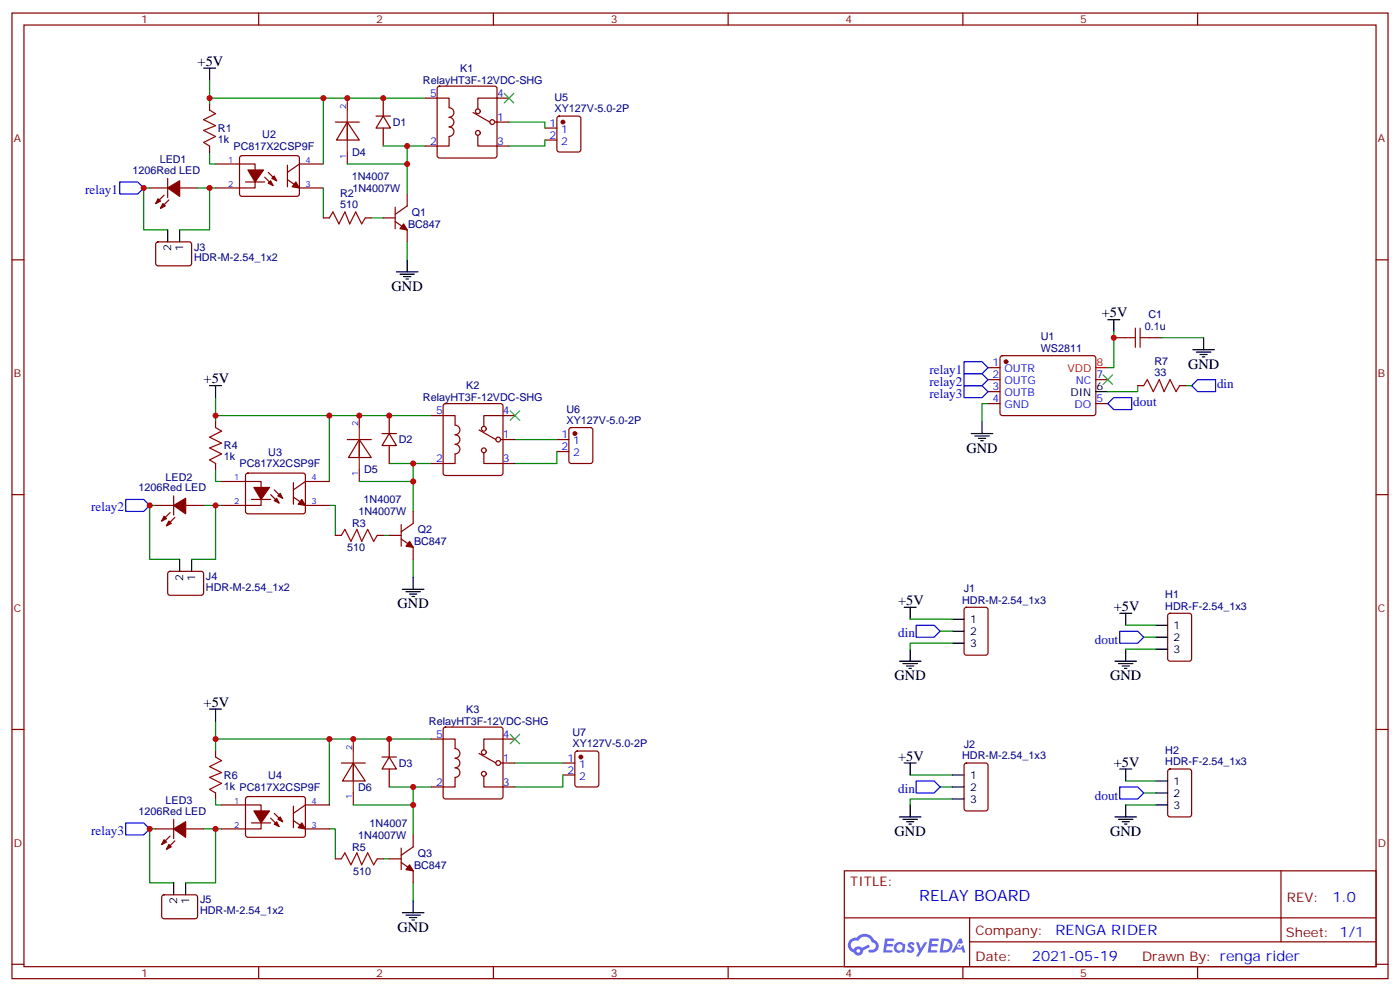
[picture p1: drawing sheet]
<svg xmlns="http://www.w3.org/2000/svg" width="412mm" height="292mm" viewBox="0 0 412 292" stroke-linecap="round" stroke-linejoin="round" font-family="sans-serif">
<g fill="none" stroke="#870000" stroke-width=".35">
<path d="M3.5 3.8h405.4v284.4h-405.4zM7.1 7.4h398.2v277.3h-398.2zM76.2 3.8v3.6M145.3 3.8v3.6M214.5 3.8v3.6M283.6 3.8v3.6M352.8 3.8v3.6M3.5 76.5h3.6M405.3 76.5h3.6M3.5 145.7h3.6M405.3 145.7h3.6M3.5 214.8h3.6"/>
<path d="M405.3 214.8h3.6M248.7 256.4h156.6v28.3h-156.6zM377.3 256.5v20.8M248.7 270.3h156.5M285.6 277.3h119.6M285.6 270.3v14.1M3.5 284h3.6M76.2 284.7v3.5M145.3 284.7v3.5M214.5 284.7v3.5M283.6 284.7v3.5M352.8 284.7v3.5"/>
<path d="M405.3 284h3.6"/>
</g>
<g fill="#5487ff">
<path d="M267.7 277.6a1.22 1.22 0 0 1 1.7 .3l-.4 .6a.47 .47 0 0 0-.3-.5 .47 .47 0 0 0-.5 .2l.1 .3a1.14 1.14 0 0 1 .8 1.7 1.14 1.14 0 0 1-1.9 0l-.2-.2 .5-.5 .7 .4a.29 .29 0 0 0 .3-.3 .29 .29 0 0 0-.2-.3 1.04 1.04 0 0 1-.6-1.7z"/>
<path d="M260.7 276.4h2.4l.3 .1-.2 .5-1.8 .1-.1 .9h1.5l.3 .3-.3 .4h-1.6l-.2 1.1h1.7l.2 .4-.2 .3h-2.6z"/>
<path d="M273.8 276.4h2.4l.3 .1-.1 .5-1.8 .1-.2 .9h1.6l.3 .3-.4 .4h-1.6l-.1 1.1h1.7l.2 .4-.2 .3h-2.6z"/>
<path d="M282.6 276.4h.7l.3 1.2-.6 .3a.69 .69 0 0 0-1 .3 .69 .69 0 0 0 .4 1 .69 .69 0 0 0 .9-.6l.5-.3 .6 2.2h-.8l-.2-.9h-1.8l-.5 .9h-.8z"/>
<path d="M269.8 277.4h.8l.6 1.9 1.1-1.9h.9l-2.6 4.2h-.8l.9-1.5z"/>
<path d="M277.4 276.4l-.6 4.1h1.3a2.11 2.11 0 0 0 2.5-2.1 2.11 2.11 0 0 0-2.5-2zM278.1 277.1a1.39 1.39 0 0 1 1.7 1.4 1.39 1.39 0 0 1-1.8 1.3h-.3z"/>
<path d="M263.7 278a1.54 1.54 0 0 0-.1 2.1 1.54 1.54 0 0 0 2.2 .2l.6 .2 .3-2.3-.2-.2-.4-.1a1.49 1.49 0 0 0-2.4 .1zM264 279a.94 .94 0 0 1 1.8 0 .94 .94 0 0 1-1.8 0z"/>
<path d="M250.4 276.7a2.18 2.18 0 0 0 1.1 3.8 1.44 1.44 0 0 0 1.6 .9 1.44 1.44 0 0 0 1.2-1.5l2-1-.5-.7-1.9 .9a1.47 1.47 0 0 0-2.4 .5 1.39 1.39 0 0 1-.7-2 1.39 1.39 0 0 1 2-.5 2.12 2.12 0 0 1 2.2-1.3 2.12 2.12 0 0 1 1.9 1.7 1.14 1.14 0 0 1 1.1 1.4 1.14 1.14 0 0 1-1.7 .8 .43 .43 0 0 0-.5 .3 .43 .43 0 0 0 .4 .5 1.98 1.98 0 0 0 2.5-1.2 1.98 1.98 0 0 0-1.2-2.5 3.1 3.1 0 0 0-5.3-.7l-.9 .1zM252.3 280a.55 .55 0 0 1 1.1 0 .55 .55 0 0 1-1.1 0z"/>
<circle cx="282.6" cy="278.5" r=".26"/>
</g>
<g fill="none" stroke="#870000" stroke-width=".35">
<path d="M61.7 30.7v1.7M98.8 35.9h7M102.3 35.9l3.5 5.3h-6.7l3.2-5.3v.4M102.3 28.9v3.5M110.8 34.2h4.2M112.9 34.2l2.1 3.5h-4.2zM112.9 28.9v5.3M112.9 37.7v5.3M125.2 28.9h7.1v2.8a1.41 1.41 0 0 1 1.4 1.4 1.41 1.41 0 0 1-1.4 1.4 1.41 1.41 0 0 1 1.4 1.4 1.41 1.41 0 0 1-1.4 1.5 1.41 1.41 0 0 1 1.4 1.4 1.41 1.41 0 0 1-1.4 1.4v2.8h-7.1M129 25.6l.5-.2h16.2l.5 .2 .2 .5v19.7l-.2 .5-.5 .2h-16.2l-.5-.2-.2-.5v-19.7zM139.3 33.1l5 2.8M140.8 39.8v3.2h9.1"/>
<path d="M145.7 35.9h4.2M149.9 28.9h-9.1v3.2M160.5 37.7h3.5M164.3 34.4l.4-.2h5.7l.6 .4 .1 9.5-.5 .6-5.9 .1-.6-.5-.1-9.4zM44.1 55.4h5.3M48.3 57.5l-2.4 2.4M49.4 52.5v5.7M49.7 58.9l-2.4 2.4M52.9 55.4h5.3M61.7 43v1.8M63.5 48.3h11.6v7.1h-11.6M70.8 46l.5-.2 16.5 .1 .4 .6-.1 10.9-.6 .4h-16.5l-.4-.7v-10.6z"/>
<path d="M72.3 53.6h5.7M78 52.2l2.4 2.4M79 50.8l2.5 2.4M84.7 52.9l3.5 2.5h7M84.7 48.6v6.4M95.2 48.3h-7l-3.5 2.5M102.3 44.8v3.5M119.9 57.1v3.5l-3.5 2.5M160.5 41.2h3.5M46.1 71.4l.5-.2 9.4 .1 .4 .6v6l-.7 .4-9.4-.1-.4-.6v-5.7zM95.2 64.2h1.8M107.6 64.2h1.8"/>
<path d="M112.9 64.2h3.5M116.4 65.2l3.5 2.5v3.5M116.4 61v6.3M328.1 99.4h3.5M338.7 99.4h3.5M130.8 119.1l.4-.2h16.3l.5 .2 .2 .5v19.7l-.3 .5-.4 .2h-16.3l-.5-.2-.2-.5v-19.7zM291 108.3h3.6M291 111.8h3.6M291 115.3h3.6M291 118.9h3.6M294.8 104.9l.5-.2 27.1 .1 .4 .6-.1 16.5-.6 .5-27.1-.1-.4-.6v-16.3zM322.8 111.8h3.5"/>
<path d="M322.8 118.9h3.5M335.1 113.6h1.8M347.5 113.6h1.7M63.5 124.1v1.8M63.5 136.5v1.8M72.6 139.5l.4-.2 16.5 .1 .5 .6-.1 10.9-.6 .4-16.5-.1-.5-.6v-10.6zM102.3 129.4h7.1M105.8 129.4l3.6 5.3h-6.7l3.1-5.3v.4M105.8 122.4v3.5M105.8 138.3v3.5M112.5 127.7h4.3M114.7 127.7l2.1 3.5h-4.3z"/>
<path d="M114.7 122.4v5.3M114.7 131.2v5.3M127 122.4h7.1v2.8a1.41 1.41 0 0 1 1.4 1.4 1.41 1.41 0 0 1-1.4 1.4 1.41 1.41 0 0 1 1.4 1.4 1.41 1.41 0 0 1-1.4 1.4 1.41 1.41 0 0 1 1.4 1.5 1.41 1.41 0 0 1-1.4 1.4v2.8h-7.1M141.1 126.6l4.9 2.8M142.5 133.3v3.2h9.2M147.5 129.4h4.2M151.7 122.4h-9.2v3.2M164 129.4h3.6M164 133h3.6M167.8 126.1l.5-.2h5.6l.7 .4v9.5l-.4 .6-5.9 .1-.7-.5v-9.4zM45.9 148.8h5.3M50.1 151l-2.5 2.4"/>
<path d="M51.2 146v5.7M51.5 152.4l-2.5 2.4M54.7 148.8h5.3M65.3 141.8h11.6v7h-11.6M74.1 147.1h5.6M79.7 145.7l2.5 2.4M80.8 144.3l2.5 2.4M86.4 146.4l3.6 2.4h7M86.4 142.1v6.4M97 141.8h-7l-3.6 2.5M98.8 157.7h1.7M111.1 157.7h1.8"/>
<path d="M114.7 157.7h3.5M118.2 158.7l3.5 2.5v3.5M118.2 154.5v6.3M121.7 150.6v3.5l-3.5 2.5M49.6 168.4l.5-.2 9.4 .1 .5 .6-.1 6-.6 .4-9.5-.1-.4-.6v-5.7zM284.2 179l.5-.2h5.6l.7 .5v12.9l-.4 .7h-5.9l-.7-.4v-13zM344.2 180.8l.5-.2h5.6l.7 .4v13l-.4 .6-5.9 .1-.7-.5v-12.9zM104.1 217.6v3.6M114.7 217.6v5.3M127 217.6h7.1v2.9a1.41 1.41 0 0 1 1.4 1.4 1.41 1.41 0 0 1-1.4 1.4 1.41 1.41 0 0 1 1.4 1.4 1.41 1.41 0 0 1-1.4 1.4 1.41 1.41 0 0 1 1.4 1.4 1.41 1.41 0 0 1-1.4 1.4v2.8h-7.1M130.8 214.3l.4-.2h16.3l.5 .2 .2 .5v19.8l-.3 .5-.4 .2h-16.3l-.5-.3-.2-.4v-19.8zM151.7 217.6h-9.2v3.2"/>
<path d="M63.5 221.2v1.7M63.5 233.5v1.8M65.3 237h11.6v7.1h-11.6M72.6 234.8l.4-.2h16.5l.5 .7-.1 10.8-.6 .5-16.5-.1-.5-.6v-10.6zM80.8 239.5l2.5 2.5M86.4 237.4v6.3M97 237h-7l-3.6 2.5M100.5 224.7h7.1M104.1 224.7l3.5 5.3h-6.7l3.2-5.3v.3M104.1 233.5v3.5M112.5 222.9h4.3M114.7 222.9l2.1 3.5h-4.3z"/>
<path d="M114.7 226.4v5.3M141.1 221.9l4.9 2.8M142.5 228.6v3.1h9.2M147.5 224.7h4.2M165.8 224.7h3.5M165.8 228.2h3.5M169.6 221.4l.4-.2h5.7l.6 .4 .1 9.4-.5 .7h-5.9l-.6-.4-.1-9.4zM284.2 224.9l.5-.2h5.6l.7 .4v13l-.4 .6-5.9 .1-.7-.5v-12.9zM344.2 226.7l.5-.3h5.6l.7 .5v13l-.4 .6-5.9 .1-.7-.5v-12.9zM45.9 244.1h5.3M50.1 246.2l-2.5 2.5M51.2 241.3v5.6"/>
<path d="M51.5 247.6l-2.5 2.5M54.7 244.1h5.3M74.1 242.3h5.6M79.7 240.9l2.5 2.5M86.4 241.6l3.6 2.5h7M98.8 252.9h1.7M111.1 252.9h1.8M114.7 252.9h3.5M118.2 254l3.5 2.4v3.6M118.2 249.7v6.4M121.7 245.9v3.5l-3.5 2.4M47.9 263.7l.4-.2h9.5l.4 .7-.1 5.9-.6 .4h-9.4l-.5-.7v-5.6z"/>
<circle cx="140.8" cy="39.1" r=".71"/>
<circle cx="140.8" cy="32.8" r=".71"/>
<circle cx="145" cy="35.9" r=".71"/>
<circle cx="142.5" cy="126.3" r=".71"/>
<circle cx="142.5" cy="132.6" r=".71"/>
<circle cx="146.8" cy="129.4" r=".71"/>
<circle cx="142.5" cy="227.9" r=".71"/>
<circle cx="142.5" cy="221.5" r=".71"/>
<circle cx="146.8" cy="224.7" r=".71"/>
</g>
<g fill="#870000" stroke="#870000" stroke-width=".35">
<path d="M87.1 53.6l1.1 1.8-2.1-.4z"/>
<path d="M79 53.9l.7-.7 .7 1.4z"/>
<path d="M80.1 52.5l.7-.7 .7 1.4z"/>
<path d="M73 50.1h4.6l-2.5 3.5z"/>
<path d="M46.6 58.5l.7 .7-1.4 .7z"/>
<path d="M48 59.9l.7 .7-1.4 .7z"/>
<path d="M49.4 55.4l3.5-2.2v4.6z"/>
<path d="M118.9 65.9l1 1.8-2.1-.4z"/>
<path d="M120.6 159.4l1.1 1.8-2.1-.4z"/>
<path d="M48.3 152l.7 .7-1.4 .7z"/>
<path d="M49.7 153.4l.7 .7-1.4 .7z"/>
<path d="M51.2 148.8l3.5-2.1v4.6z"/>
<path d="M88.9 147.1l1.1 1.7-2.2-.3z"/>
<path d="M80.8 147.4l.7-.7 .7 1.4z"/>
<path d="M81.8 146l.7-.7 .8 1.4z"/>
<path d="M74.8 143.5h4.6l-2.5 3.6z"/>
<path d="M120.6 254.7l1.1 1.7-2.1-.3z"/>
<path d="M48.3 247.3l.7 .7-1.4 .7z"/>
<path d="M49.7 248.7l.7 .7-1.4 .7z"/>
<path d="M51.2 244.1l3.5-2.1v4.6z"/>
<path d="M88.9 242.3l1.1 1.8-2.2-.4z"/>
<path d="M80.8 242.7l.7-.7 .7 1.4z"/>
<path d="M81.8 241.3l.7-.7 .8 1.4z"/>
<path d="M74.8 238.8h4.6l-2.5 3.5z"/>
<circle cx="296.3" cy="106.5" r=".53"/>
<circle cx="165.8" cy="35.9" r=".53"/>
<circle cx="169.3" cy="127.7" r=".53"/>
<circle cx="171.1" cy="222.9" r=".53"/>
</g>
<g fill="none" stroke="#000" stroke-width=".35">
<path d="M60 20.1h3.5M61.7 20.1v3.5M102.3 35.9v5.3M49.4 67.7v3.5M52.9 67.7v3.5M119.9 76.5v3.5M116.8 80h6.3M117.8 80.8h4.3M118.9 81.5h2.1M119.6 82.2h.7M326.3 94.2h3.5M328.1 94.2v3.5"/>
<path d="M354.5 99.4v3.6M61.7 113.6h3.6M63.5 113.6v3.5M322.8 115.3h3.5M351.4 103h6.3M352.4 103.7h4.3M353.5 104.4h2.1M354.2 105.1h.7M105.8 129.4v5.3M286.1 127.7h6.4M287.2 128.4h4.2M288.2 129.1h2.1"/>
<path d="M288.9 129.8h.7M289.3 124.1v3.6M52.9 164.7v3.5M56.4 164.7v3.5M118.5 173.5h6.4M119.6 174.2h4.2M120.6 174.9h2.2M121.4 175.6h.7M121.7 170v3.5M266.3 178.8h3.6M268.1 178.8v3.6M264.9 194.7h6.4"/>
<path d="M266 195.4h4.2M267.1 196.1h2.1M267.8 196.8h.7M268.1 191.2v3.5M280.5 189.4h3.5M280.5 182.4h3.5M280.5 185.9h3.5M328.4 194.7h6.4M329.5 195.4h4.2M329.8 180.6h3.6M330.6 196.1h2.1M331.3 196.8h.7"/>
<path d="M331.6 180.6v3.5M331.6 191.2v3.5M340.4 191.2h3.6M340.4 184.1h3.6M340.4 187.6h3.6M61.7 208.8h3.6M63.5 208.8v3.5M104.1 224.7v5.3M266.3 224.7h3.6M268.1 224.7v3.5M268.1 237v3.6M280.5 235.3h3.5"/>
<path d="M280.5 228.2h3.5M280.5 231.7h3.5M329.8 226.4h3.6M331.6 226.4v3.6M331.6 237v3.6M340.4 237h3.6M340.4 230h3.6M340.4 233.5h3.6M51.2 260v3.5M54.7 260v3.5M264.9 240.6h6.4M266 241.3h4.2"/>
<path d="M267.1 242h2.1M267.8 242.7h.7M328.4 240.6h6.4M329.5 241.3h4.2M330.6 242h2.1M331.3 242.7h.7M118.5 268.8h6.4M119.6 269.5h4.2M120.6 270.2h2.2M121.4 270.9h.7M121.7 265.3v3.5"/>
</g>
<path d="M322.8 108.3h3.5" fill="none" stroke="#f00" stroke-width=".35"/>
<g fill="none" stroke="#008700" stroke-width=".35">
<path d="M61.7 23.6v5.3M95.2 28.9h-33.5v1.8M125.2 28.9h-30v19.4M149.9 35.9h10.6v1.8M44.1 55.4h-1.8v12.3h7.1M58.2 55.4h5.3M61.7 44.8v3.5h1.8M61.7 55.4v12.3h-8.8M95.2 55.4v8.8M102.3 48.3h17.6M112.9 43h12.3M119.9 43v14.1"/>
<path d="M160.5 41.2v1.8h-10.6M109.4 64.2h3.5M119.9 71.2v5.3M328.1 97.7v10.6h-1.8M342.2 99.4h12.3M63.5 117.1v5.3M291 118.9h-1.7v5.2M335.1 113.6v1.7h-8.8M349.2 113.6h1.8M63.5 138.3v3.5h1.8M97 122.4h-33.5v1.7M114.7 136.5h12.3"/>
<path d="M121.7 136.5v14.1M127 122.4h-30v19.4M151.7 129.4h12.3M164 133v3.5h-12.3M45.9 148.8h-1.8v15.9h8.8M60 148.8h5.3M63.5 148.8v15.9h-7.1M97 148.8h1.8v8.9M105.8 141.8h15.9M112.9 157.7h1.8M121.7 164.7v5.3M268.1 182.4h12.4"/>
<path d="M276.9 185.9h3.6M280.5 189.4h-12.4v1.8M331.6 184.1h8.8M331.6 191.2h8.8M336.9 187.6h3.5M63.5 212.3v5.3M97 217.6h-33.5v3.6M127 217.6h-30v19.4M63.5 235.3v1.7h1.8M104.1 237h17.6M114.7 231.7h12.3M121.7 231.7v14.2"/>
<path d="M151.7 224.7h14.1M165.8 228.2v3.5h-14.1M268.1 228.2h12.4M276.9 231.7h3.6M280.5 235.3h-12.4v1.7M331.6 237h8.8M331.6 230h8.8M336.9 233.5h3.5M45.9 244.1h-1.8v15.9h7.1M60 244.1h5.3M63.5 244.1v15.9h-8.8M97 244.1h1.8v8.8"/>
<path d="M112.9 252.9h1.8M121.7 260v5.3"/>
</g>
<path d="M35.3 53.6h5.3l1.7 1.8-1.7 1.7h-5.3zM284 106.5h5.3l1.7 1.8-1.7 1.7h-5.3zM284 110h5.3l1.7 1.8-1.7 1.8h-5.3zM284 113.6h5.3l1.7 1.7-1.7 1.8h-5.3zM326.3 118.9l1.8-1.8h5.3v3.5h-5.3zM351 113.6l1.8-1.8h5.3v3.5h-5.3zM37 147.1h5.3l1.8 1.7-1.8 1.8h-5.3zM269.9 184.1h5.3l1.7 1.8-1.7 1.7h-5.3zM329.8 185.9h5.3l1.8 1.7-1.8 1.8h-5.3zM269.9 230h5.3l1.7 1.7-1.7 1.8h-5.3zM329.8 231.7h5.3l1.8 1.8-1.8 1.8h-5.3zM37 242.3h5.3l1.8 1.8-1.8 1.8h-5.3z" fill="none" stroke="#00f" stroke-width=".35"/>
<path d="M148.5 27.5l2.8 2.8M151.3 27.5l-2.8 2.8M324.9 110.4l2.8 2.8M327.7 110.4l-2.8 2.8M150.3 121l2.8 2.8M153.1 121l-2.8 2.8M150.3 216.2l2.8 2.8M153.1 216.2l-2.8 2.8" fill="none" stroke="#3c3" stroke-width=".35"/>
<path d="M61.7 32.4l1.8 1.1-3.5 1.7 3.5 1.8-3.5 1.4 3.5 1.8-3.5 1.7 1.7 1.1M97 64.2l1.1-1.8 1.7 3.5 1.8-3.5 1.4 3.5 1.8-3.5 1.7 3.5 1.1-1.7M331.6 99.4h2.8M334.4 96.6v5.7M335.8 99.4h2.9M335.8 96.6v5.7M336.9 113.6l1.1-1.8 1.7 3.5 1.8-3.5 1.4 3.5 1.8-3.5 1.7 3.5 1.1-1.7M63.5 125.9l1.8 1.1-3.6 1.7 3.6 1.8-3.6 1.4 3.6 1.8-3.6 1.7 1.8 1.1M100.5 157.7l1.1-1.8 1.8 3.5 1.7-3.5 1.4 3.5 1.8-3.5 1.8 3.5 1-1.7M63.5 222.9l1.8 1.1-3.6 1.7 3.6 1.8-3.6 1.4 3.6 1.8-3.6 1.7 1.8 1.1M100.5 252.9l1.1-1.8 1.8 3.6 1.7-3.6 1.4 3.6 1.8-3.6 1.8 3.6 1-1.8" fill="none" stroke="#a10000" stroke-width=".35"/>
<path d="M102.3 32.4v12.4M105.8 125.9v12.4M104.1 221.2v12.3" fill="none" stroke="#930" stroke-width=".35"/>
<g fill="#c00">
<circle cx="119.9" cy="43" r=".88"/>
<circle cx="112.9" cy="28.9" r=".88"/>
<circle cx="95.3" cy="28.9" r=".88"/>
<circle cx="61.7" cy="28.9" r=".88"/>
<circle cx="63.5" cy="122.4" r=".88"/>
<circle cx="97" cy="122.4" r=".88"/>
<circle cx="114.7" cy="122.4" r=".88"/>
<circle cx="121.7" cy="136.5" r=".88"/>
<circle cx="63.5" cy="217.6" r=".88"/>
<circle cx="97" cy="217.6" r=".88"/>
<circle cx="114.7" cy="217.6" r=".88"/>
<circle cx="121.7" cy="231.7" r=".88"/>
<circle cx="328.1" cy="99.4" r=".88"/>
<circle cx="102.3" cy="28.9" r=".88"/>
<circle cx="119.9" cy="48.3" r=".88"/>
<circle cx="105.8" cy="122.4" r=".88"/>
<circle cx="121.7" cy="141.8" r=".88"/>
<circle cx="104.1" cy="217.6" r=".88"/>
<circle cx="121.7" cy="237" r=".88"/>
<circle cx="44.1" cy="148.8" r=".88"/>
<circle cx="63.5" cy="148.8" r=".88"/>
<circle cx="44.1" cy="244.1" r=".88"/>
<circle cx="63.5" cy="244.1" r=".88"/>
<circle cx="42.3" cy="55.4" r=".88"/>
<circle cx="61.7" cy="55.4" r=".88"/>
</g>
<text font-size="4.6" fill="#00f" x="270.8" y="265.5">RELAY BOARD</text>
<g font-size="4.2">
<text x="58.2" y="19.4">+5V</text>
<text x="115.4" y="85.7">GND</text>
<text x="324.6" y="93.5">+5V</text>
<text x="60" y="112.9">+5V</text>
<text x="350" y="108.6">GND</text>
<text x="284.7" y="133.3">GND</text>
<text x="117.1" y="179.2">GND</text>
<text x="264.6" y="178.1">+5V</text>
<text x="328.1" y="179.9">+5V</text>
<text x="263.5" y="200.3">GND</text>
<text x="327" y="200.3">GND</text>
<text x="60" y="208.1">+5V</text>
<text x="264.6" y="224">+5V</text>
<text x="328.1" y="225.7">+5V</text>
<text x="263.5" y="246.2">GND</text>
<text x="327" y="246.2">GND</text>
<text x="117.1" y="274.4">GND</text>
</g>
<g font-size="4.2" fill="#00f">
<text x="392.5" y="265.7">1.0</text>
<text x="310.9" y="275.3">RENGA RIDER</text>
<text x="304" y="283.1">2021-05-19</text>
</g>
<g font-size="3.9" fill="#00f">
<text x="25.1" y="57.1">relay1</text>
<text x="273.8" y="110">relay1</text>
<text x="273.8" y="113.6">relay2</text>
<text x="273.8" y="117.1">relay3</text>
<text x="333.8" y="119.6">dout</text>
<text x="358.5" y="114.3">din</text>
<text x="26.8" y="150.6">relay2</text>
<text x="264.6" y="187.6">din</text>
<text x="322.5" y="189.7">dout</text>
<text x="264.6" y="233.5">din</text>
<text x="322.5" y="235.5">dout</text>
<text x="26.8" y="245.9">relay3</text>
</g>
<g font-size="3.9" fill="#800">
<text x="250.5" y="261">TITLE:</text>
<text x="379.1" y="265.7">REV:</text>
<text x="287.4" y="275.2">Company:</text>
<text x="378.7" y="275.8">Sheet: 1/1</text>
<text x="287.4" y="282.9">Date:</text>
<text x="336.4" y="283">Draw</text>
<text x="346.6" y="283">n By: renga rider</text>
</g>
<g font-size="3.2" fill="#800">
<text x="41.6" y="6.8">1</text>
<text x="110.8" y="6.8">2</text>
<text x="179.9" y="6.8">3</text>
<text x="249.1" y="6.8">4</text>
<text x="318.2" y="6.8">5</text>
<text x="4.1" y="41.9">A</text>
<text x="405.9" y="41.9">A</text>
<text x="4.1" y="111.1">B</text>
<text x="405.9" y="111.1">B</text>
<text x="4.1" y="180.2">C</text>
<text x="405.9" y="180.2">C</text>
<text x="4.1" y="249.4">D</text>
<text x="405.9" y="249.4">D</text>
<text x="41.6" y="287.7">1</text>
<text x="110.8" y="287.7">2</text>
<text x="179.9" y="287.7">3</text>
<text x="249.1" y="287.7">4</text>
<text x="318.2" y="287.7">5</text>
</g>
<g font-size="3.2" fill="#000080">
<text x="135.6" y="21.1">K1</text>
<text x="124.6" y="24.7">RelayHT3F-12VDC-SHG</text>
<text x="163.3" y="29.9">U5</text>
<text x="163.3" y="33.1">XY127V-5.0-2P</text>
<text x="64.2" y="38.8">R1</text>
<text x="77.3" y="40.7">U2</text>
<text x="115.7" y="37.1">D1</text>
<text x="64.2" y="42">1k</text>
<text x="68.8" y="44.1">PC817X2CSP9F</text>
<text x="103.7" y="45.9">D4</text>
<text x="39" y="51.2">1206Red LED</text>
<text x="47" y="48.1">LED1</text>
<text x="103.6" y="53">1N4007</text>
<text x="100.2" y="58.1">R2</text>
<text x="103.8" y="56.5">1N4007W</text>
<text x="100.2" y="61.3">510</text>
<text x="121.3" y="63.5">Q1</text>
<text x="120.2" y="67">BC847</text>
<text x="57.1" y="77">HDR-M-2.54_1x2</text>
<text x="57.1" y="73.8">J3</text>
<text x="338.3" y="93.5">C1</text>
<text x="306.6" y="100.3">U1</text>
<text x="337.2" y="97">0.1u</text>
<text x="306.6" y="103.6">WS2811</text>
<text x="340.1" y="107.5">R7</text>
<text x="340.1" y="110.7">33</text>
<text x="124.6" y="118.2">RelayHT3F-12VDC-SHG</text>
<text x="137.3" y="114.6">K2</text>
<text x="166.9" y="124.8">XY127V-5.0-2P</text>
<text x="166.9" y="121.6">U6</text>
<text x="117.5" y="130.5">D2</text>
<text x="66" y="135.5">1k</text>
<text x="66" y="132.3">R4</text>
<text x="70.5" y="137.6">PC817X2CSP9F</text>
<text x="79" y="134.2">U3</text>
<text x="48.8" y="141.6">LED2</text>
<text x="107.3" y="139.4">D5</text>
<text x="40.8" y="144.7">1206Red LED</text>
<text x="107.1" y="148.2">1N4007</text>
<text x="103.7" y="155.2">R3</text>
<text x="105.6" y="151.7">1N4007W</text>
<text x="122" y="160.5">BC847</text>
<text x="123" y="157">Q2</text>
<text x="102.3" y="162.3">510</text>
<text x="60.7" y="173.9">HDR-M-2.54_1x2</text>
<text x="60.7" y="170.8">J4</text>
<text x="283.4" y="177.8">HDR-M-2.54_1x3</text>
<text x="283.9" y="174.4">J1</text>
<text x="343.3" y="179.5">HDR-F-2.54_1x3</text>
<text x="343.3" y="176.1">H1</text>
<text x="137.3" y="209.8">K3</text>
<text x="126.3" y="213.5">RelayHT3F-12VDC-SHG</text>
<text x="168.6" y="220.1">XY127V-5.0-2P</text>
<text x="168.6" y="216.8">U7</text>
<text x="283.9" y="220.2">J2</text>
<text x="343.3" y="222">H2</text>
<text x="117.5" y="225.8">D3</text>
<text x="283.4" y="223.6">HDR-M-2.54_1x3</text>
<text x="343.3" y="225.4">HDR-F-2.54_1x3</text>
<text x="66" y="232.5">1k PC817X2CSP9F</text>
<text x="66" y="229.3">R6</text>
<text x="79" y="229.5">U4</text>
<text x="105.5" y="232.9">D6</text>
<text x="40.8" y="239.9">1206Red LED</text>
<text x="48.8" y="236.8">LED3</text>
<text x="108.9" y="243.5">1N4007</text>
<text x="103.7" y="250.5">R5</text>
<text x="105.5" y="247">1N4007W</text>
<text x="104" y="257.6">510</text>
<text x="122" y="255.8">BC847</text>
<text x="123" y="252.3">Q3</text>
<text x="58.9" y="269.2">HDR-M-2.54_1x2</text>
<text x="58.9" y="266">J5</text>
</g>
<g font-size="3.2" fill="#00f">
<text x="126.7" y="28.5">5</text>
<text x="146.4" y="28.5">4</text>
<text x="146.4" y="35.6">1</text>
<text x="161.9" y="37.4">1</text>
<text x="161.9" y="40.9">2</text>
<text x="165.3" y="39.1">1</text>
<text x="126.7" y="42.7">2</text>
<text x="146.4" y="42.7">3</text>
<text x="165.3" y="42.7">2</text>
<text x="292.4" y="107.9">1</text>
<text x="292.4" y="111.4">2</text>
<text x="295.9" y="109.7">OUTR</text>
<text x="295.9" y="113.2">OUTG</text>
<text x="316.9" y="113.2">NC</text>
<text x="323" y="111.4">7</text>
<text x="292.4" y="115">3</text>
<text x="292.4" y="118.5">4</text>
<text x="295.9" y="116.7">OUTB</text>
<text x="323" y="118.5">5</text>
<text x="128.5" y="122">5</text>
<text x="148.2" y="122">4</text>
<text x="295.9" y="120.3">GND</text>
<text x="316.5" y="120.3">DO</text>
<text x="148.2" y="129.1">1</text>
<text x="165.4" y="129.1">1</text>
<text x="168.9" y="130.8">1</text>
<text x="128.5" y="136.1">2</text>
<text x="148.2" y="136.1">3</text>
<text x="165.4" y="132.6">2</text>
<text x="168.9" y="134.4">2</text>
<text x="128.5" y="217.3">5</text>
<text x="148.2" y="217.3">4</text>
<text x="148.2" y="224.3">1</text>
<text x="167.1" y="224.3">1</text>
<text x="167.1" y="227.9">2</text>
<text x="170.6" y="226.1">1</text>
<text x="128.5" y="231.4">2</text>
<text x="148.2" y="231.4">3</text>
<text x="170.6" y="229.6">2</text>
</g>
<g font-size="3.2">
<text x="50.4" y="73.9" transform="rotate(-90 50.4 73.9)">2</text>
<text x="54" y="73.9" transform="rotate(-90 54 73.9)">1</text>
<text x="315.3" y="116.7">DIN</text>
<text x="323" y="115">6</text>
<text x="54" y="171" transform="rotate(-90 54 171)">2</text>
<text x="57.5" y="171" transform="rotate(-90 57.5 171)">1</text>
<text x="285.8" y="183.4">1</text>
<text x="345.7" y="185.2">1</text>
<text x="285.8" y="190.5">3</text>
<text x="285.8" y="186.9">2</text>
<text x="345.7" y="188.7">2</text>
<text x="345.7" y="192.2">3</text>
<text x="285.8" y="229.3">1</text>
<text x="285.8" y="232.8">2</text>
<text x="345.7" y="231">1</text>
<text x="285.8" y="236.3">3</text>
<text x="345.7" y="238.1">3</text>
<text x="345.7" y="234.6">2</text>
<text x="52.2" y="266.2" transform="rotate(-90 52.2 266.2)">2</text>
<text x="55.7" y="266.2" transform="rotate(-90 55.7 266.2)">1</text>
</g>
<g font-size="3.2" fill="#f00">
<text x="323" y="107.9">8</text>
<text x="314.4" y="109.7">VDD</text>
</g>
<g font-size="2.5" fill="#00f">
<text x="102" y="32.1" transform="rotate(-90 102 32.1)">2</text>
<text x="67.2" y="47.9">1</text>
<text x="90" y="47.9">4</text>
<text x="102" y="46.7" transform="rotate(-90 102 46.7)">1</text>
<text x="67.2" y="55">2</text>
<text x="90" y="55">3</text>
<text x="105.5" y="125.6" transform="rotate(-90 105.5 125.6)">2</text>
<text x="69" y="141.4">1</text>
<text x="91.7" y="141.4">4</text>
<text x="105.5" y="140.2" transform="rotate(-90 105.5 140.2)">1</text>
<text x="69" y="148.5">2</text>
<text x="91.7" y="148.5">3</text>
<text x="103.7" y="220.8" transform="rotate(-90 103.7 220.8)">2</text>
<text x="69" y="236.7">1</text>
<text x="91.7" y="236.7">4</text>
<text x="103.7" y="235.4" transform="rotate(-90 103.7 235.4)">1</text>
<text x="69" y="243.7">2</text>
<text x="91.7" y="243.7">3</text>
</g>
</svg>
